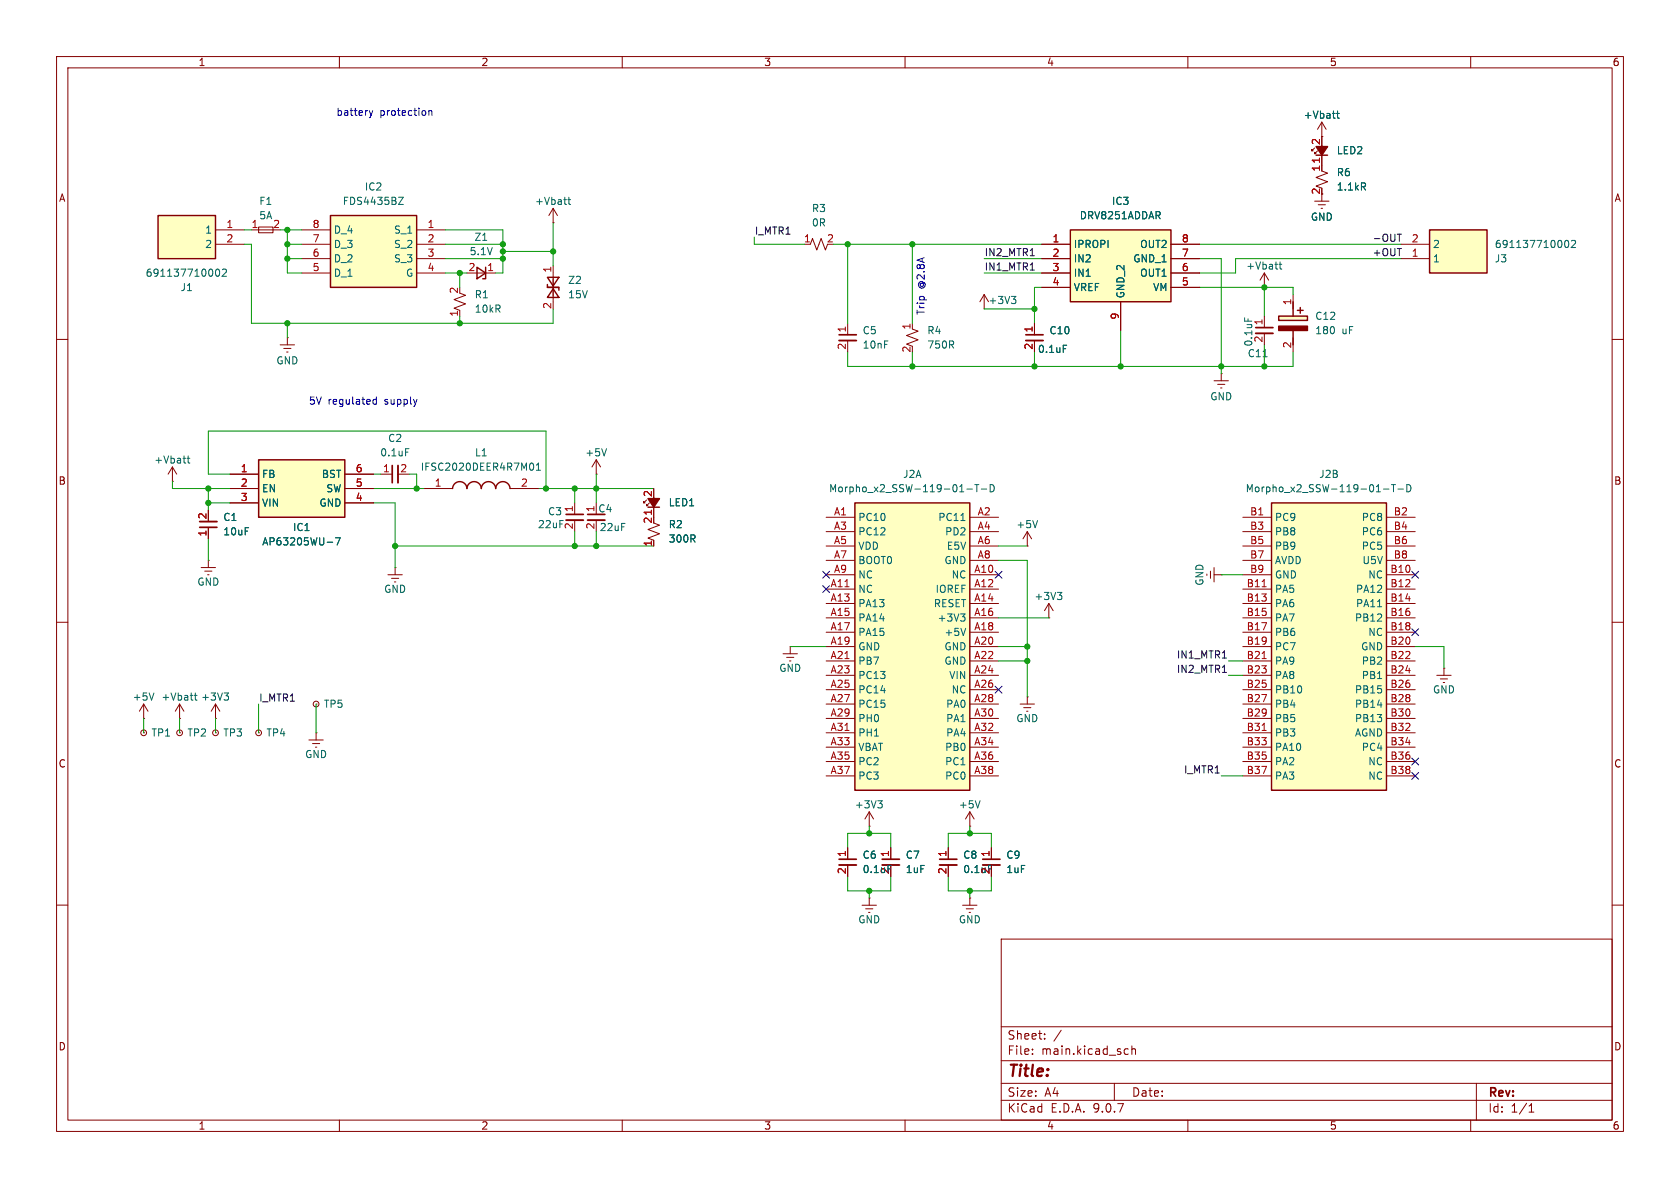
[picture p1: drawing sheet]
<svg xmlns="http://www.w3.org/2000/svg" width="297mm" height="210mm" viewBox="0 0 297 210" stroke-linecap="round" stroke-linejoin="round" font-family="sans-serif">
<g fill="none" stroke="#840000" stroke-width=".18">
<path d="M10 10h277v190h-277zM12 12h273v186h-273zM60 10v2M110 10v2M160 10v2M210 10v2M260 10v2M97.8 39.4h.1M97.8 36.8v2.6M97.8 36.8l-.8 1.3M97.8 36.8l.8 1.3M44.4 40.6h3.9"/>
<path d="M45.7 40.1h2.6v1h-2.6zM50.8 59.7h.1M50.8 59.7v1.3M81.3 51.8l1 .4-2 .8 2 .7-2 .8 1 .4M82.5 48.3h5.1M97.8 47v1.2M97.8 48.3v5M149.9 57.2v2M161.3 58.2l1 .3-2 .8 2 .8-2 .7 1 .4M174 54.6h.1M174 52.1l-.8 1.2M174 52.1l.8 1.2"/>
<path d="M174 52.1v2.5M182.9 57.2v2M10 60h2M49.5 61h2.6M50.2 61.6h1.2M50.7 62.2h.2M149.9 60.2v2M182.9 60.2v2M285 60h2M101.6 88.9v2M101.6 91.9v2.1M105.4 83.8h.1"/>
<path d="M105.4 81.3l-.8 1.3M105.4 81.3l.8 1.3M105.4 81.3v2.5M114.3 88.4l-.5 .5v-.3v.3h.2M114.8 88.9l-.5 .5v-.2v.2h.3M115.6 86.4v5M10 110h2M285 110h2M149.9 149.9v2M149.9 152.9v2M153.7 158.8h.1M153.7 146.1h.1"/>
<path d="M153.7 143.5v2.6M153.7 158.8v1.2M153.7 143.5l-.8 1.3M153.7 143.5l.7 1.3M167.6 149.9v2M167.6 152.9v2M171.4 146.1h.1M171.4 158.8h.1M171.4 143.5l-.7 1.3M171.4 143.5l.8 1.3M171.4 143.5v2.6M171.4 158.8v1.2"/>
<path d="M175.3 149.9v2M10 160h2M152.4 160h2.5M153 160.7h1.3M153.5 161.3h.3M170.2 160h2.5M170.8 160.7h1.3M171.3 161.3h.3M177 166h108v32h-108zM285 160h2M60 198v2M110 198v2"/>
<path d="M160 198v2M177 194.5h108M177 191.5h108M177 187.5h108M177 181.5h108M182.5 186.3v.1M182.5 185.5v.1M184.7 183.6v.1M184.7 182.8v.1M187.6 182.1l-1.3 2M197 191.5v3M199 185.4l.5 .1"/>
<path d="M199.5 186.3l-.5 .1M200.1 185.5l.2-.1 .4 .1v.9M200.1 184.9v1.5M210 198v2M260 198v2M261 191.5v6.5M270.3 196.6h.9M270.3 195.5l.4-.4v1.5"/>
</g>
<path d="M100.4 35.3h.5M100.6 34.9v1.1l.3 .1M178.8 52.4h.8l-.4 .5M179.3 52.9l.3 .2v.3l-.3 .3M107.2 79.3l-.4 1.3M188 61h.6M155.2 141.5h.8l-.5 .5M155.7 142l.3 .3v.3l-.3 .2M157 153h.6M173.3 141.5l-.5 1.3M174.8 153h.6" fill="none" stroke="#006464" stroke-width=".18"/>
<path d="M84.3 47.2l1.6 1.1-1.6 1zM85.9 47.2v2.1h-.6M96.8 49h2l-1 1.5zM96.8 50.3v.5h2M96.8 50.8h2v.5M97.8 51.1l1 1.5h-2zM114.6 89.7h2" fill="none" stroke="#840000" stroke-width=".25"/>
<path d="M148.3 59.2h3.1M181.4 59.2h3M100.1 90.9h3M148.3 151.9h3.1M166.1 151.9h3.1M173.7 151.9h3.1" fill="none" stroke="#840000" stroke-width=".3"/>
<path d="M148.3 60.2h3.1M181.4 60.2h3M100.1 91.9h3M148.3 152.9h3.1M166.1 152.9h3.1M173.7 152.9h3.1" fill="none" stroke="#840000" stroke-width=".33"/>
<path d="M114.6 88.1h2l-1 1.6z" fill="#840000" stroke="#840000" stroke-width=".25"/>
<path d="M27.9 38.1h10.2v7.6h-10.2z" fill="#ffffc2"/>
<path d="M27.9 38.1h10.2v7.6h-10.2z" fill="none" stroke="#840000" stroke-width=".25"/>
<g fill="none" stroke="#840000" stroke-width=".18">
<path d="M38.1 40.6h5.1M38.1 43.2h5.1M143.3 43.2l.3-1 .8 2 .8-2 .7 2 .4-1M105.4 91.9v2.1M115.6 92.5l1 .3-2 .8 2 .8-2 .7 1 .4M45.7 129.5h.1M180.3 124.5h2.6M181 125.1h1.2M181.5 125.7h.2M181.6 123.2h.1M181.6 123.2v1.3"/>
<circle cx="45.7" cy="129.5" r=".51"/>
</g>
<path d="M38.3 47.6h.1a.68 .68 0 0 1 .4 .6 .68 .68 0 0 1-.4 .6 .84 .84 0 0 1-.1-1.2zM39.3 47.7l.5-.1 .2 .3-.8 .9h.8" fill="none" stroke="#006464" stroke-width=".18"/>
<path d="M103.9 90.9h3" fill="none" stroke="#840000" stroke-width=".3"/>
<path d="M103.9 91.9h3" fill="none" stroke="#840000" stroke-width=".33"/>
<path d="M58.4 38.1h15.3v12.7h-15.3z" fill="#ffffc2"/>
<path d="M58.4 38.1h15.3v12.7h-15.3z" fill="none" stroke="#840000" stroke-width=".25"/>
<g fill="none" stroke="#840000" stroke-width=".18">
<path d="M53.3 40.6h5.1M53.3 43.2h5.1M53.3 45.7h5.1M53.3 48.3h5.1M73.7 40.6h5M73.7 43.2h5M73.7 45.7h5M73.7 48.3h5M138.4 115.6h2.6M139.1 116.2h1.2M139.6 116.8h.2M139.7 114.3h.1"/>
<path d="M139.7 114.3v1.3M55.9 124.5h.1"/>
<circle cx="55.9" cy="124.5" r=".51"/>
</g>
<path d="M70.5 34.9h.8l-.8 1.2h.8" fill="none" stroke="#006464" stroke-width=".18"/>
<path d="M151.1 88.9h20.3v50.8h-20.3z" fill="#ffffc2"/>
<path d="M80 86.4a1.27 1.27 0 0 1 1.3-1.3 1.27 1.27 0 0 1 1.2 1.3 1.27 1.27 0 0 1 1.3-1.3 1.27 1.27 0 0 1 1.3 1.3 1.27 1.27 0 0 1 1.3-1.3 1.27 1.27 0 0 1 1.2 1.3 1.27 1.27 0 0 1 1.3-1.3 1.27 1.27 0 0 1 1.3 1.3M151.1 88.9h20.3v50.8h-20.3z" fill="none" stroke="#840000" stroke-width=".25"/>
<g fill="none" stroke="#840000" stroke-width=".18">
<path d="M223.5 50.8h.1M223.5 48.3l-.7 1.2M223.5 48.3l.8 1.2M223.5 48.3v2.5M223.5 55.9v2M223.5 58.9v2.1M214.6 67.3h2.6M215.3 67.9h1.2M215.8 68.6h.2M215.9 66h.1M215.9 66v1.3M67.3 83.8h2"/>
<path d="M70.4 83.8h2M74.9 86.4h5.1M90.2 86.4h5M146 91.4h5.1M146 94h5.1M146 96.5h5.1M146 99.1h5.1M171.4 91.4h5.1M171.4 94h5.1M171.4 96.5h5.1M171.4 99.1h5.1M181.6 96.5h.1"/>
<path d="M181.6 94l-.8 1.3M181.6 94l.8 1.3M181.6 94v2.5M146 101.6h5.1M146 104.1h5.1M146 106.7h5.1M146 109.2h5.1M146 111.8h5.1M146 114.3h5.1M146 116.8h5.1M146 119.4h5.1M171.4 101.6h5.1"/>
<path d="M171.4 104.1h5.1M171.4 106.7h5.1M171.4 109.2h5.1M171.4 111.8h5.1M171.4 114.3h5.1M171.4 116.8h5.1M171.4 119.4h5.1M38.1 129.5h.1M38.1 127h.1M38.1 124.5l-.8 1.2M38.1 124.5l.8 1.2M38.1 124.5v2.5"/>
<path d="M146 121.9h5.1M146 124.5h5.1M146 127h5.1M146 129.5h5.1M146 132.1h5.1M146 134.6h5.1M146 137.2h5.1M171.4 121.9h5.1M171.4 124.5h5.1M171.4 127h5.1M171.4 129.5h5.1M171.4 132.1h5.1"/>
<path d="M171.4 134.6h5.1M171.4 137.2h5.1M157.5 149.9v2"/>
<circle cx="38.1" cy="129.5" r=".51"/>
</g>
<g fill="none" stroke="#006464" stroke-width=".18">
<path d="M220 56.2v.6M226.1 46.7h.5M226.3 46.3v1.1l.3 .2M71.7 79.3h.6M223.3 63.1h.7M94 81.9a.79 .79 0 0 1 0 1.2M94.8 83.1h.8M94.8 82.2l.4-.3v1.2M169.9 92h.7M170.9 86.5h1M172.3 85.7h.8M172.7 85.7v1.2"/>
<path d="M173.5 86.5h.9M175 85.7a.64 .64 0 0 1 .8 .6 .64 .64 0 0 1-.8 .6zM183.4 92l-.4 1.3M169.8 108.5h.8l-.4 .5M170.4 109l.2 .3v.3l-.2 .2M170.7 111.1l-.4 1.2M39.6 122.5h.8l-.4 .5M40.2 123l.2 .2v.3l-.2 .3"/>
</g>
<path d="M222 57.9h3M69.3 82.3v3M156 151.9h3" fill="none" stroke="#840000" stroke-width=".3"/>
<path d="M222 58.9h3M70.4 82.3v3M156 152.9h3" fill="none" stroke="#840000" stroke-width=".33"/>
<path d="M189.2 40.6h17.8v12.7h-17.8z" fill="#ffffc2"/>
<path d="M189.2 40.6h17.8v12.7h-17.8z" fill="none" stroke="#840000" stroke-width=".25"/>
<path d="M184.1 43.2h5.1M184.1 45.7h5.1M184.1 48.3h5.1M184.1 50.8h5.1M198.1 53.3v5.1M207 43.2h5.1M207 45.7h5.1M207 48.3h5.1M207 50.8h5.1" fill="none" stroke="#840000" stroke-width=".18"/>
<path d="M226.1 55.9h5v.7h-5z" fill="#ffffc2"/>
<path d="M232.7 27.4h2M226.1 55.9h5v.7h-5zM228.6 53.3v2.6M228.6 58.4v2.6M229.4 54.9h1M229.9 54.4v1" fill="none" stroke="#840000" stroke-width=".25"/>
<g fill="#840000" stroke="#840000" stroke-width=".25">
<path d="M226.1 57.7h5v.7h-5z"/>
<path d="M232.7 25.9h2l-1 1.5z"/>
</g>
<g fill="none" stroke="#840000" stroke-width=".18">
<path d="M232.4 26.2l-.5 .5v-.3v.3h.3M232.4 35.6h2.5M232.9 26.7l-.5 .5v-.3v.3h.3M233 36.2h1.3M233.6 36.8h.2M233.7 24.1v5.1M233.7 34.3v1.3M228.6 52.1v2.5M228.6 59.7v2.5M31.7 129.5h.1"/>
<circle cx="31.8" cy="129.5" r=".51"/>
</g>
<path d="M252.7 40.6h10.2v7.7h-10.2z" fill="#ffffc2"/>
<path d="M252.7 40.6h10.2v7.7h-10.2z" fill="none" stroke="#840000" stroke-width=".25"/>
<g fill="none" stroke="#840000" stroke-width=".18">
<path d="M233.7 24.1h.1M233.7 30.2l1 .4-2 .8 2 .7-2 .8 1 .4M233.7 21.6l-.8 1.3M233.7 21.6l.7 1.3M233.7 21.6v2.5M247.6 45.7h5.1M247.6 43.2h5.1M36.8 90.2v2M36.8 93.2v2.1M185.4 109.2h.1M185.4 106.7l-.7 1.3M185.4 106.7l.8 1.3"/>
<path d="M185.4 106.7v2.5M214 101v1.2M214.6 101.6h1.3M214.6 100.3v2.6M215.9 101.6h.1M254 119.4h2.5M255.3 118.1h.1M255.3 118.1v1.3M254.6 120h1.3M255.1 120.7h.3"/>
</g>
<path d="M236.5 19.6v1.1l.3 .2M236.3 20.1h.5M241 33l.4 .6M241.4 32.5v.4M276.7 42.6l.2-.1a.68 .68 0 0 1 .5 .6 .68 .68 0 0 1-.5 .7l-.2-.2-.1-.3zM277.8 42.6l.5-.1 .2 .4-.7 .9h.7M186.9 104.7h.8l-.4 .5M187.5 105.2l.2 .2v.3l-.2 .3" fill="none" stroke="#006464" stroke-width=".18"/>
<path d="M35.3 93.2h3.1" fill="none" stroke="#840000" stroke-width=".3"/>
<path d="M35.3 92.2h3.1" fill="none" stroke="#840000" stroke-width=".33"/>
<path d="M224.8 88.9h20.3v50.8h-20.3z" fill="#ffffc2"/>
<path d="M224.8 88.9h20.3v50.8h-20.3z" fill="none" stroke="#840000" stroke-width=".25"/>
<g fill="none" stroke="#840000" stroke-width=".18">
<path d="M30.5 85.1h.1M30.5 82.6l-.8 1.2M30.5 82.6l.7 1.2M30.5 82.6v2.5M219.7 91.4h5.1M219.7 94h5.1M219.7 96.5h5.1M219.7 99.1h5.1M245.1 91.4h5.1M245.1 94h5.1M245.1 96.5h5.1M245.1 99.1h5.1"/>
<path d="M68.6 101.6h2.5M69.2 102.2h1.3M69.7 102.9h.3M69.8 100.3h.1M69.8 100.3v1.3M219.7 101.6h5.1M219.7 104.1h5.1M219.7 106.7h5.1M219.7 109.2h5.1M219.7 111.8h5.1M219.7 114.3h5.1M219.7 116.8h5.1"/>
<path d="M219.7 119.4h5.1M245.1 101.6h5.1M245.1 104.1h5.1M245.1 106.7h5.1M245.1 109.2h5.1M245.1 111.8h5.1M245.1 114.3h5.1M245.1 116.8h5.1M245.1 119.4h5.1M25.4 127h.1M25.4 129.5h.1M25.4 124.5l-.8 1.2"/>
<path d="M25.4 124.5l.8 1.2M25.4 124.5v2.5M31.7 127h.1M31.7 124.5l-.7 1.2M31.7 124.5l.8 1.2M31.7 124.5v2.5M219.7 121.9h5.1M219.7 124.5h5.1M219.7 127h5.1M219.7 129.5h5.1M219.7 132.1h5.1M219.7 134.6h5.1"/>
<path d="M219.7 137.2h5.1M245.1 121.9h5.1M245.1 124.5h5.1M245.1 127h5.1M245.1 129.5h5.1M245.1 132.1h5.1M245.1 134.6h5.1M245.1 137.2h5.1"/>
<circle cx="25.4" cy="129.5" r=".51"/>
</g>
<path d="M223.1 103.7h.8M223.1 116.4h.8M223.1 129.1h.8" fill="none" stroke="#a90000" stroke-width=".18"/>
<path d="M33.1 81h.5M33.3 80.6v1.1l.3 .2M244.6 86.5h1M246 85.7h.7M246.3 85.7v1.2M247.1 86.5h1M248.7 85.7a.64 .64 0 0 1 .7 .6 .64 .64 0 0 1-.7 .6zM243.5 107.3h.8M27.2 122.5l-.4 1.3M34.4 122.9h.4M34.5 122.5v1.1l.3 .2" fill="none" stroke="#006464" stroke-width=".18"/>
<path d="M45.7 81.3h15.3v10.1h-15.3z" fill="#ffffc2"/>
<path d="M45.7 81.3h15.3v10.1h-15.3z" fill="none" stroke="#840000" stroke-width=".25"/>
<g fill="none" stroke="#840000" stroke-width=".18">
<path d="M233.7 24.1h.1M233.7 24.1v1.8M233.7 27.4v1.8M182.9 57.2v2M184.1 43.2h5.1M184.1 45.7h5.1M184.1 48.3h5.1M184.1 50.8h5.1M198.1 53.3v5.1M207 43.2h5.1M207 45.7h5.1M207 48.3h5.1"/>
<path d="M207 50.8h5.1M182.9 60.2v2M36.8 99.1h.1M36.8 90.2v2M36.8 93.2v2.1M36.8 99.1v1.2M40.6 83.8h5.1M40.6 86.4h5.1M40.6 88.9h5.1M61 83.8h5M61 86.4h5M61 88.9h5"/>
<path d="M115.6 86.4v1.7M115.6 89.7v1.7M35.6 100.3h2.5M36.2 101h1.3M36.7 101.6h.3M54.6 130.8h2.5M55.2 131.4h1.3M55.8 132.1h.2M55.9 129.5h.1M55.9 129.5v1.3M149.9 149.9v2M149.9 152.9v2"/>
<path d="M157.5 149.9v2M167.6 149.9v2M167.6 152.9v2M175.3 149.9v2"/>
</g>
<path d="M236.5 19.6v1.1l.3 .2M236.3 20.1h.5M241 33l.4 .6M241.4 32.5v.4M188 61h.6M57.8 95.9h1M59.3 95.1h.8l-.5 1.2M157 153h.6M174.8 153h.6" fill="none" stroke="#006464" stroke-width=".18"/>
<path d="M182.1 47.7h.8M182.1 45.2h.8M247 41.4h.8M216.1 118.9h.7M216.1 116.3h.7" fill="none" stroke="#0f0f0f" stroke-width=".18"/>
<g fill="none" stroke="#009600" stroke-width=".18">
<path d="M97.8 39.4v7.6M43.2 43.2h1.2v14h53.4v-2.6M43.2 40.6h1.2M49.5 40.6h3.8M50.8 43.2h2.5M50.8 40.6v7.7h2.5M50.8 45.7h2.5M50.8 57.2v2.5M78.7 43.2h10.2M78.7 48.3h3.8M78.7 40.6h10.2v7.7h-1.3M78.7 45.7h10.2"/>
<path d="M81.3 48.3v2.5M81.3 55.9v1.3M88.9 44.5h8.9M133.3 41.9v1.3h8.9M147.3 43.2h36.8M149.9 43.2v14M161.3 43.2v14M174 48.3h10.1M174 45.7h10.1M174 54.6h8.9M184.1 50.8h-1.2v6.4M198.1 58.4v6.4"/>
<path d="M212.1 43.2h35.5M212.1 45.7h3.8v20.3M212.1 50.8h16.5v1.3M223.5 50.8v5.1M247.6 45.7h-29.2v2.6h-6.3M149.9 62.2v2.6h78.7v-2.6M161.3 62.2v2.6M182.9 62.2v2.6M223.5 61v3.8M30.5 85.1v1.3h10.1M36.8 88.9h3.8M36.8 86.4v3.8"/>
<path d="M36.8 95.3v3.8M40.6 83.8h-3.8v-7.6h59.7v10.2M66 86.4h8.9M66 83.8h1.3M66 88.9h3.8v11.4M69.8 96.5h45.8M72.4 83.8h1.3v2.6M95.2 86.4h20.4M101.6 86.4v2.5M101.6 94v2.5M105.4 83.8v5.1M105.4 94v2.5"/>
<path d="M176.5 96.5h5.1M176.5 99.1h5.1v24.1M139.7 114.3h6.3M176.5 114.3h5.1M176.5 116.8h5.1M176.5 109.2h8.9M215.9 101.6h3.8M217.2 116.8h2.5M217.2 119.4h2.5M250.2 114.3h5.1v3.8M25.4 127v2.5M31.7 127v2.5"/>
<path d="M38.1 127v2.5M45.7 124.5v5M55.9 124.5v5M215.9 137.2h3.8M149.9 149.9v-2.6h7.6v2.6M149.9 154.9v2.6h7.6v-2.6M153.7 146.1v1.2M153.7 157.5v1.3M167.6 149.9v-2.6h7.7v2.6M167.6 154.9v2.6h7.7v-2.6M171.4 146.1v1.2M171.4 157.5v1.3"/>
</g>
<g fill="none" stroke="#000084" stroke-width=".18">
<path d="M145.4 101l1.3 1.2M145.4 103.5l1.3 1.2M146.7 101l-1.3 1.2M146.7 103.5l-1.3 1.2M175.9 101l1.2 1.2M177.1 101l-1.2 1.2M249.6 101l1.2 1.2M249.6 111.2l1.2 1.2M250.8 101l-1.2 1.2M250.8 111.2l-1.2 1.2M175.9 121.3l1.2 1.2M177.1 121.3l-1.2 1.2"/>
<path d="M249.6 134l1.2 1.2M249.6 136.6l1.2 1.2M250.8 134l-1.2 1.2M250.8 136.6l-1.2 1.2"/>
</g>
<path d="M65.3 19.5l.3 .9M65.9 19.5l-.3 .9M75.8 19.5v.9M75.8 19.7l.2-.2 .3 .1 .1 .8M65.6 20.4l-.3 .4M66.5 70.2v1.2M66.5 70.7l-.3-.1-.3 .2 .1 .6h.5" fill="none" stroke="#0000c2" stroke-width=".18"/>
<g fill="#009600" stroke="#009600" stroke-width=".18">
<circle cx="50.8" cy="40.6" r=".46"/>
<circle cx="50.8" cy="45.7" r=".46"/>
<circle cx="88.9" cy="43.2" r=".46"/>
<circle cx="88.9" cy="44.5" r=".46"/>
<circle cx="50.8" cy="43.2" r=".46"/>
<circle cx="50.8" cy="57.2" r=".46"/>
<circle cx="96.5" cy="86.4" r=".46"/>
<circle cx="81.3" cy="48.3" r=".46"/>
<circle cx="88.9" cy="45.7" r=".46"/>
<circle cx="97.8" cy="44.5" r=".46"/>
<circle cx="81.3" cy="57.2" r=".46"/>
<circle cx="101.6" cy="86.4" r=".46"/>
<circle cx="161.3" cy="64.8" r=".46"/>
<circle cx="182.9" cy="64.8" r=".46"/>
<circle cx="149.9" cy="43.2" r=".46"/>
<circle cx="161.3" cy="43.2" r=".46"/>
<circle cx="182.9" cy="54.6" r=".46"/>
<circle cx="73.7" cy="86.4" r=".46"/>
<circle cx="105.4" cy="96.5" r=".46"/>
<circle cx="105.4" cy="86.4" r=".46"/>
<circle cx="101.6" cy="96.5" r=".46"/>
<circle cx="69.8" cy="96.5" r=".46"/>
<circle cx="171.4" cy="157.5" r=".46"/>
<circle cx="153.7" cy="157.5" r=".46"/>
<circle cx="153.7" cy="147.3" r=".46"/>
<circle cx="171.4" cy="147.3" r=".46"/>
<circle cx="181.6" cy="114.3" r=".46"/>
<circle cx="181.6" cy="116.8" r=".46"/>
<circle cx="223.5" cy="64.8" r=".46"/>
<circle cx="223.5" cy="50.8" r=".46"/>
<circle cx="198.1" cy="64.8" r=".46"/>
<circle cx="215.9" cy="64.8" r=".46"/>
<circle cx="36.8" cy="86.4" r=".46"/>
<circle cx="36.8" cy="88.9" r=".46"/>
</g>
<text font-size="2.8" fill="#840000" x="178" y="190.9">Title:</text>
<g font-size="2.1" fill="#840000">
<text x="178" y="184">Sheet:</text>
<text x="178" y="186.7">File:</text>
<text x="184.1" y="186.7">main.kicad_sch</text>
<text x="178" y="196.9">KiCad</text>
<text x="178" y="194.1">Size:</text>
<text x="184.7" y="194.1">A4</text>
<text x="185.7" y="196.9">E.D.A.</text>
<text x="193.3" y="196.9">9.0.7</text>
<text x="200" y="194.1">Date:</text>
<text x="263" y="194.3">Rev:</text>
<text x="263" y="196.9">Id:</text>
<text x="267.1" y="196.9">1/1</text>
</g>
<g font-size="1.8" fill="#840000">
<text x="35" y="11.9">1</text>
<text x="85" y="11.9">2</text>
<text x="135" y="11.9">3</text>
<text x="185" y="11.9">4</text>
<text x="235" y="11.9">5</text>
<text x="285" y="11.9">6</text>
<text x="10.3" y="35.9">A</text>
<text x="285.3" y="35.9">A</text>
<text x="10.3" y="85.9">B</text>
<text x="285.3" y="85.9">B</text>
<text x="10.3" y="135.9">C</text>
<text x="285.3" y="135.9">C</text>
<text x="170.2" y="154.5">0.1uF</text>
<text x="10.3" y="185.9">D</text>
<text x="285.3" y="185.9">D</text>
<text x="35" y="199.9">1</text>
<text x="85" y="199.9">2</text>
<text x="135" y="199.9">3</text>
<text x="185" y="199.9">4</text>
<text x="235" y="199.9">5</text>
<text x="285" y="199.9">6</text>
</g>
<g font-size="1.8" fill="#0000c2">
<text x="59.4" y="20.7">battery</text>
<text x="67.1" y="20.7">protection</text>
<text x="163.7" y="51.1" transform="rotate(-90 163.7 51.1)">@2.8A</text>
<text x="163.7" y="55.8" transform="rotate(-90 163.7 55.8)">Trip</text>
<text x="54.5" y="71.7">5V</text>
<text x="58" y="71.7">regulated</text>
<text x="68.1" y="71.7">supply</text>
</g>
<g font-size="1.8" fill="#006464">
<text x="230.4" y="21.2">+Vbatt</text>
<text x="236.2" y="27.5">LED2</text>
<text x="64.4" y="33.9">IC2</text>
<text x="236.2" y="31.3">R6</text>
<text x="236.2" y="33.9">1.1kR</text>
<text x="36.2" y="41.5">1</text>
<text x="45.7" y="36.4">F1</text>
<text x="45.7" y="39">5A</text>
<text x="58.9" y="41.5">D_4</text>
<text x="60.5" y="36.4">FDS4435BZ</text>
<text x="69.6" y="41.5">S_1</text>
<text x="94.5" y="36.4">+Vbatt</text>
<text x="143.4" y="37.7">R3</text>
<text x="143.4" y="40.2">0R</text>
<text x="190.8" y="39">DRV8251ADDAR</text>
<text x="196.5" y="36.4">IC3</text>
<text x="231.6" y="39.2">GND</text>
<text x="36.2" y="44">2</text>
<text x="58.9" y="44">D_3</text>
<text x="58.9" y="46.6">D_2</text>
<text x="69.6" y="44">S_2</text>
<text x="69.6" y="46.6">S_3</text>
<text x="82.9" y="45.3">5.1V</text>
<text x="83.8" y="42.8">Z1</text>
<text x="189.7" y="44">IPROPI</text>
<text x="189.7" y="46.6">IN2</text>
<text x="200.3" y="46.6">GND_1</text>
<text x="201.5" y="44">OUT2</text>
<text x="220.2" y="47.9">+Vbatt</text>
<text x="253.2" y="46.6">1</text>
<text x="253.2" y="44">2</text>
<text x="264.2" y="46.6">J3</text>
<text x="264.2" y="44">691137710002</text>
<text x="25.7" y="49.1">691137710002</text>
<text x="31.8" y="51.7">J1</text>
<text x="58.9" y="49.1">D_1</text>
<text x="71.7" y="49.1">G</text>
<text x="83.8" y="52.9">R1</text>
<text x="100.3" y="50.4">Z2</text>
<text x="100.3" y="52.9">15V</text>
<text x="174.7" y="53.9">+3V3</text>
<text x="189.7" y="49.1">IN1</text>
<text x="189.7" y="51.7">VREF</text>
<text x="199" y="52.8" transform="rotate(-90 199 52.8)">GND_2</text>
<text x="201.5" y="49.1">OUT1</text>
<text x="203.8" y="51.7">VM</text>
<text x="83.8" y="55.5">10kR</text>
<text x="152.4" y="59.3">C5</text>
<text x="163.8" y="59.3">R4</text>
<text x="185.4" y="59.3">C10</text>
<text x="232.4" y="59.3">180</text>
<text x="232.4" y="56.7">C12</text>
<text x="237.2" y="59.3">uF</text>
<text x="48.8" y="64.6">GND</text>
<text x="152.4" y="61.8">10nF</text>
<text x="163.8" y="61.8">750R</text>
<text x="183.4" y="62.6">0.1uF</text>
<text x="220.5" y="63.3">C11</text>
<text x="221.6" y="61.4" transform="rotate(-90 221.6 61.4)">0.1uF</text>
<text x="213.9" y="71">GND</text>
<text x="27.2" y="82.1">+Vbatt</text>
<text x="67.1" y="80.9">0.1uF</text>
<text x="68.5" y="78.3">C2</text>
<text x="74.3" y="83.4">IFSC2020DEER4R7M01</text>
<text x="83.9" y="80.9">L1</text>
<text x="103.4" y="80.9">+5V</text>
<text x="46.2" y="84.7">FB</text>
<text x="46.2" y="87.2">EN</text>
<text x="46.2" y="89.8">VIN</text>
<text x="56.4" y="89.8">GND</text>
<text x="56.8" y="84.7">BST</text>
<text x="57.6" y="87.2">SW</text>
<text x="118.1" y="89.7">LED1</text>
<text x="146.5" y="87.2">Morpho_x2_SSW-119-01-T-D</text>
<text x="159.6" y="84.7">J2A</text>
<text x="220.1" y="87.2">Morpho_x2_SSW-119-01-T-D</text>
<text x="233.1" y="84.7">J2B</text>
<text x="39.4" y="92.3">C1</text>
<text x="39.4" y="94.8">10uF</text>
<text x="51.7" y="94.1">IC1</text>
<text x="95" y="93.6">22uF</text>
<text x="96.8" y="91.3">C3</text>
<text x="105.7" y="90.8">C4</text>
<text x="105.9" y="94.1">22uF</text>
<text x="118.1" y="93.6">R2</text>
<text x="151.6" y="92.3">PC10</text>
<text x="151.6" y="94.8">PC12</text>
<text x="165.8" y="92.3">PC11</text>
<text x="167" y="94.8">PD2</text>
<text x="179.6" y="93.6">+5V</text>
<text x="225.3" y="92.3">PC9</text>
<text x="225.3" y="94.8">PB8</text>
<text x="240.6" y="92.3">PC8</text>
<text x="240.6" y="94.8">PC6</text>
<text x="46.3" y="96.6">AP63205WU-7</text>
<text x="118.1" y="96.1">300R</text>
<text x="151.6" y="97.4">VDD</text>
<text x="151.6" y="99.9">BOOT0</text>
<text x="166.9" y="99.9">GND</text>
<text x="167.3" y="97.4">E5V</text>
<text x="225.3" y="97.4">PB9</text>
<text x="225.3" y="99.9">AVDD</text>
<text x="240.6" y="97.4">PC5</text>
<text x="240.8" y="99.9">U5V</text>
<text x="34.8" y="103.7">GND</text>
<text x="67.8" y="105">GND</text>
<text x="151.6" y="102.5">NC</text>
<text x="151.6" y="105">NC</text>
<text x="151.6" y="107.5">PA13</text>
<text x="165" y="107.5">RESET</text>
<text x="165.3" y="105">IOREF</text>
<text x="168.1" y="102.5">NC</text>
<text x="182.8" y="106.3">+3V3</text>
<text x="213" y="103.6" transform="rotate(-90 213 103.6)">GND</text>
<text x="225.3" y="102.5">GND</text>
<text x="225.3" y="105">PA5</text>
<text x="225.3" y="107.5">PA6</text>
<text x="239.6" y="105">PA12</text>
<text x="239.6" y="107.5">PA11</text>
<text x="241.8" y="102.5">NC</text>
<text x="151.6" y="110.1">PA14</text>
<text x="151.6" y="112.6">PA15</text>
<text x="165.7" y="110.1">+3V3</text>
<text x="166.9" y="112.6">+5V</text>
<text x="225.3" y="110.1">PA7</text>
<text x="225.3" y="112.6">PB6</text>
<text x="239.4" y="110.1">PB12</text>
<text x="241.8" y="112.6">NC</text>
<text x="137.7" y="119">GND</text>
<text x="151.6" y="115.2">GND</text>
<text x="151.6" y="117.7">PB7</text>
<text x="166.9" y="115.2">GND</text>
<text x="166.9" y="117.7">GND</text>
<text x="225.3" y="115.2">PC7</text>
<text x="225.3" y="117.7">PA9</text>
<text x="240.5" y="115.2">GND</text>
<text x="240.6" y="117.7">PB2</text>
<text x="23.4" y="124.1">+5V</text>
<text x="28.4" y="124.1">+Vbatt</text>
<text x="35.5" y="124.1">+3V3</text>
<text x="57.2" y="125.3">TP5</text>
<text x="151.6" y="120.2">PC13</text>
<text x="151.6" y="122.8">PC14</text>
<text x="151.6" y="125.3">PC15</text>
<text x="167.2" y="125.3">PA0</text>
<text x="167.7" y="120.2">VIN</text>
<text x="168.1" y="122.8">NC</text>
<text x="225.3" y="120.2">PA8</text>
<text x="225.3" y="122.8">PB10</text>
<text x="225.3" y="125.3">PB4</text>
<text x="239.4" y="122.8">PB15</text>
<text x="239.4" y="125.3">PB14</text>
<text x="240.6" y="120.2">PB1</text>
<text x="253.2" y="122.8">GND</text>
<text x="26.7" y="130.4">TP1</text>
<text x="33" y="130.4">TP2</text>
<text x="39.4" y="130.4">TP3</text>
<text x="47" y="130.4">TP4</text>
<text x="151.6" y="127.9">PH0</text>
<text x="151.6" y="130.4">PH1</text>
<text x="167.2" y="127.9">PA1</text>
<text x="167.2" y="130.4">PA4</text>
<text x="179.6" y="127.9">GND</text>
<text x="225.3" y="127.9">PB5</text>
<text x="225.3" y="130.4">PB3</text>
<text x="239.4" y="130.4">AGND</text>
<text x="239.4" y="127.9">PB13</text>
<text x="53.8" y="134.2">GND</text>
<text x="151.6" y="132.9">VBAT</text>
<text x="151.6" y="135.5">PC2</text>
<text x="167" y="132.9">PB0</text>
<text x="167" y="135.5">PC1</text>
<text x="225.3" y="132.9">PA10</text>
<text x="225.3" y="135.5">PA2</text>
<text x="240.6" y="132.9">PC4</text>
<text x="241.8" y="135.5">NC</text>
<text x="151" y="143.1">+3V3</text>
<text x="151.6" y="138">PC3</text>
<text x="167" y="138">PC0</text>
<text x="169.4" y="143.1">+5V</text>
<text x="225.3" y="138">PA3</text>
<text x="241.8" y="138">NC</text>
<text x="152.4" y="152">C6</text>
<text x="152.4" y="154.5">0.1uF</text>
<text x="157.2" y="154.6" transform="rotate(-90 157.2 154.6)">2</text>
<text x="160" y="152">C7</text>
<text x="160" y="154.5">1uF</text>
<text x="170.2" y="152">C8</text>
<text x="177.8" y="152">C9</text>
<text x="177.8" y="154.5">1uF</text>
<text x="151.6" y="163.4">GND</text>
<text x="169.4" y="163.4">GND</text>
</g>
<g font-size="1.8" fill="#a90000">
<text x="233.4" y="29" transform="rotate(-90 233.4 29)">1</text>
<text x="233.4" y="25.7" transform="rotate(-90 233.4 25.7)">2</text>
<text x="233.4" y="34.5" transform="rotate(-90 233.4 34.5)">2</text>
<text x="233.4" y="30.4" transform="rotate(-90 233.4 30.4)">1</text>
<text x="39.9" y="40.4">1</text>
<text x="44.4" y="40.4">1</text>
<text x="48.2" y="40.4">2</text>
<text x="55.2" y="40.4">8</text>
<text x="75.5" y="40.4">1</text>
<text x="39.9" y="42.9">2</text>
<text x="55.2" y="42.9">7</text>
<text x="55.2" y="45.5">6</text>
<text x="75.5" y="42.9">2</text>
<text x="75.5" y="45.5">3</text>
<text x="142" y="42.9">1</text>
<text x="146.1" y="42.9">2</text>
<text x="186" y="42.9">1</text>
<text x="186" y="45.5">2</text>
<text x="208.8" y="42.9">8</text>
<text x="208.8" y="45.5">7</text>
<text x="249.5" y="45.5">1</text>
<text x="249.5" y="42.9">2</text>
<text x="55.2" y="48">5</text>
<text x="75.5" y="48">4</text>
<text x="81" y="52" transform="rotate(-90 81 52)">2</text>
<text x="82.7" y="48">2</text>
<text x="86" y="48">1</text>
<text x="97.5" y="48.3" transform="rotate(-90 97.5 48.3)">1</text>
<text x="186" y="48">3</text>
<text x="186" y="50.5">4</text>
<text x="208.8" y="48">6</text>
<text x="208.8" y="50.5">5</text>
<text x="81" y="56.1" transform="rotate(-90 81 56.1)">1</text>
<text x="97.5" y="54.7" transform="rotate(-90 97.5 54.7)">2</text>
<text x="149.6" y="58.9" transform="rotate(-90 149.6 58.9)">1</text>
<text x="161" y="58.4" transform="rotate(-90 161 58.4)">1</text>
<text x="182.6" y="58.9" transform="rotate(-90 182.6 58.9)">1</text>
<text x="197.9" y="56.6" transform="rotate(-90 197.9 56.6)">9</text>
<text x="223.3" y="57.6" transform="rotate(-90 223.3 57.6)">1</text>
<text x="228.3" y="54" transform="rotate(-90 228.3 54)">1</text>
<text x="149.6" y="61.9" transform="rotate(-90 149.6 61.9)">2</text>
<text x="161" y="62.4" transform="rotate(-90 161 62.4)">2</text>
<text x="182.6" y="61.9" transform="rotate(-90 182.6 61.9)">2</text>
<text x="223.3" y="60.7" transform="rotate(-90 223.3 60.7)">2</text>
<text x="228.3" y="61.7" transform="rotate(-90 228.3 61.7)">2</text>
<text x="42.5" y="83.6">1</text>
<text x="62.8" y="83.6">6</text>
<text x="67.6" y="83.6">1</text>
<text x="70.7" y="83.6">2</text>
<text x="42.5" y="86.1">2</text>
<text x="42.5" y="88.6">3</text>
<text x="62.8" y="86.1">5</text>
<text x="62.8" y="88.6">4</text>
<text x="76.8" y="86.1">1</text>
<text x="92" y="86.1">2</text>
<text x="115.3" y="88" transform="rotate(-90 115.3 88)">2</text>
<text x="36.6" y="94.9" transform="rotate(-90 36.6 94.9)">1</text>
<text x="36.6" y="91.9" transform="rotate(-90 36.6 91.9)">2</text>
<text x="101.3" y="93.7" transform="rotate(-90 101.3 93.7)">2</text>
<text x="101.3" y="90.6" transform="rotate(-90 101.3 90.6)">1</text>
<text x="105.2" y="93.7" transform="rotate(-90 105.2 93.7)">2</text>
<text x="105.2" y="90.6" transform="rotate(-90 105.2 90.6)">1</text>
<text x="115.3" y="92.7" transform="rotate(-90 115.3 92.7)">2</text>
<text x="115.3" y="91.3" transform="rotate(-90 115.3 91.3)">1</text>
<text x="147.3" y="91.2">A1</text>
<text x="147.3" y="93.7">A3</text>
<text x="172.7" y="91.2">A2</text>
<text x="172.7" y="93.7">A4</text>
<text x="220.9" y="91.2">B1</text>
<text x="220.9" y="93.7">B3</text>
<text x="246.3" y="91.2">B2</text>
<text x="246.3" y="93.7">B4</text>
<text x="115.3" y="96.7" transform="rotate(-90 115.3 96.7)">1</text>
<text x="147.3" y="96.3">A5</text>
<text x="147.3" y="98.8">A7</text>
<text x="147.3" y="101.3">A9</text>
<text x="172.1" y="101.3">A10</text>
<text x="172.7" y="96.3">A6</text>
<text x="172.7" y="98.8">A8</text>
<text x="220.9" y="96.3">B5</text>
<text x="220.9" y="98.8">B7</text>
<text x="220.9" y="101.3">B9</text>
<text x="245.7" y="101.3">B10</text>
<text x="246.3" y="96.3">B6</text>
<text x="246.3" y="98.8">B8</text>
<text x="146.7" y="103.9">A11</text>
<text x="146.7" y="106.4">A13</text>
<text x="172.1" y="103.9">A12</text>
<text x="172.1" y="106.4">A14</text>
<text x="220.3" y="103.9">B11</text>
<text x="220.3" y="106.4">B13</text>
<text x="245.7" y="103.9">B12</text>
<text x="245.7" y="106.4">B14</text>
<text x="146.7" y="109">A15</text>
<text x="146.7" y="111.5">A17</text>
<text x="172.1" y="109">A16</text>
<text x="172.1" y="111.5">A18</text>
<text x="220.3" y="109">B15</text>
<text x="220.3" y="111.5">B17</text>
<text x="245.7" y="109">B16</text>
<text x="245.7" y="111.5">B18</text>
<text x="146.7" y="114">A19</text>
<text x="146.7" y="116.6">A21</text>
<text x="146.7" y="119.1">A23</text>
<text x="172.1" y="114">A20</text>
<text x="172.1" y="116.6">A22</text>
<text x="172.1" y="119.1">A24</text>
<text x="220.3" y="114">B19</text>
<text x="220.3" y="116.6">B21</text>
<text x="220.3" y="119.1">B23</text>
<text x="245.7" y="114">B20</text>
<text x="245.7" y="116.6">B22</text>
<text x="245.7" y="119.1">B24</text>
<text x="146.7" y="121.7">A25</text>
<text x="146.7" y="124.2">A27</text>
<text x="172.1" y="121.7">A26</text>
<text x="172.1" y="124.2">A28</text>
<text x="220.3" y="121.7">B25</text>
<text x="220.3" y="124.2">B27</text>
<text x="245.7" y="121.7">B26</text>
<text x="245.7" y="124.2">B28</text>
<text x="146.7" y="126.7">A29</text>
<text x="146.7" y="129.3">A31</text>
<text x="146.7" y="131.8">A33</text>
<text x="172.1" y="126.7">A30</text>
<text x="172.1" y="129.3">A32</text>
<text x="172.1" y="131.8">A34</text>
<text x="220.3" y="126.7">B29</text>
<text x="220.3" y="129.3">B31</text>
<text x="220.3" y="131.8">B33</text>
<text x="245.7" y="126.7">B30</text>
<text x="245.7" y="129.3">B32</text>
<text x="245.7" y="131.8">B34</text>
<text x="146.7" y="134.4">A35</text>
<text x="146.7" y="136.9">A37</text>
<text x="172.1" y="134.4">A36</text>
<text x="172.1" y="136.9">A38</text>
<text x="220.3" y="134.4">B35</text>
<text x="220.3" y="136.9">B37</text>
<text x="245.7" y="134.4">B36</text>
<text x="245.7" y="136.9">B38</text>
<text x="149.6" y="154.6" transform="rotate(-90 149.6 154.6)">2</text>
<text x="149.6" y="151.6" transform="rotate(-90 149.6 151.6)">1</text>
<text x="157.2" y="151.6" transform="rotate(-90 157.2 151.6)">1</text>
<text x="167.4" y="154.6" transform="rotate(-90 167.4 154.6)">2</text>
<text x="167.4" y="151.6" transform="rotate(-90 167.4 151.6)">1</text>
<text x="175" y="154.6" transform="rotate(-90 175 154.6)">2</text>
<text x="175" y="151.6" transform="rotate(-90 175 151.6)">1</text>
</g>
<g font-size="1.8" fill="#0f0f0f">
<text x="133.3" y="41.6">I_MTR1</text>
<text x="174" y="47.9">IN1_MTR1</text>
<text x="174" y="45.4">IN2_MTR1</text>
<text x="242.6" y="42.8">-OUT</text>
<text x="242.6" y="45.4">+OUT</text>
<text x="208" y="119">IN2_MTR1</text>
<text x="208" y="116.5">IN1_MTR1</text>
<text x="45.7" y="124.1">I_MTR1</text>
<text x="209.2" y="136.8">I_MTR1</text>
</g>
</svg>
